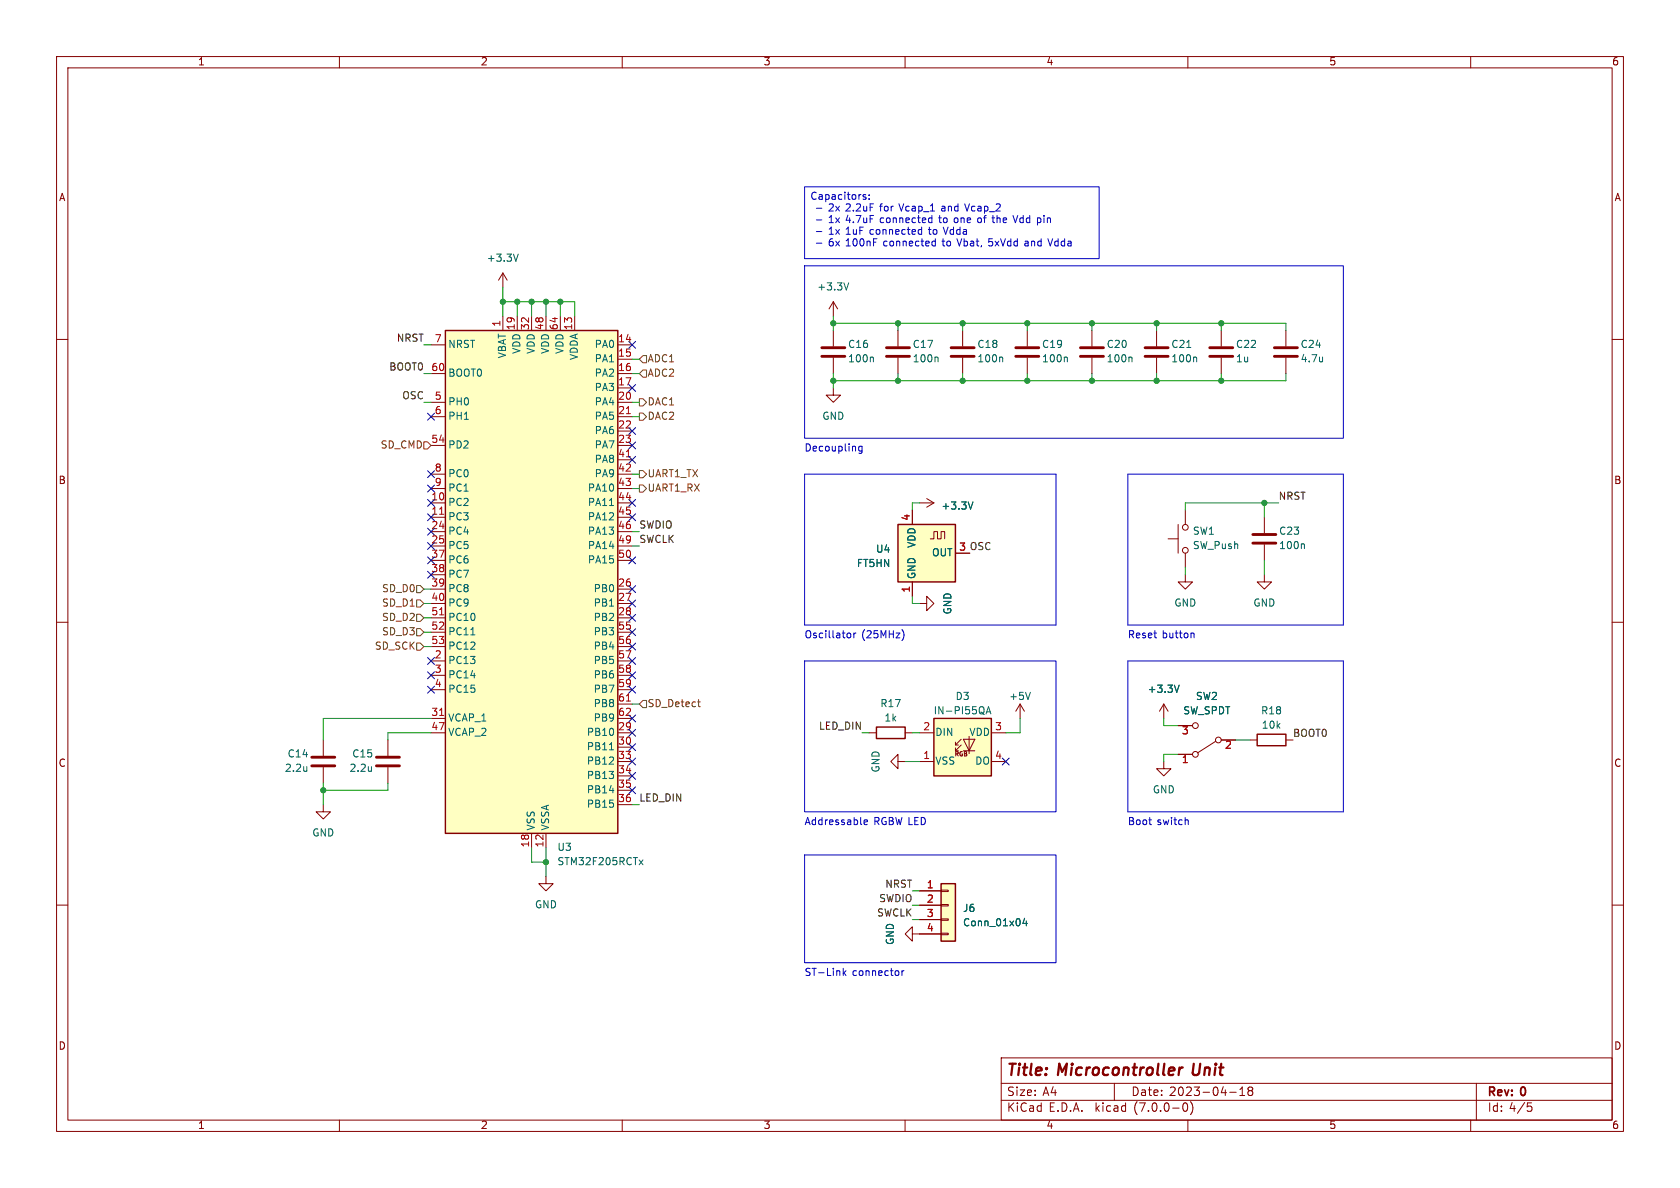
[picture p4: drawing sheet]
<svg xmlns="http://www.w3.org/2000/svg" width="297mm" height="210mm" viewBox="0 0 297 210" stroke-linecap="round" stroke-linejoin="round" font-family="sans-serif">
<g fill="none" stroke="#840000" stroke-width=".18">
<path d="M10 10h277v190h-277zM12 12h273v186h-273zM60 10v2M110 10v2M160 10v2M210 10v2M260 10v2M10 60h2M88.9 48.3v2.5M88.9 55.9v2.5M88.9 48.3l-.8 1.2M88.9 48.3l.8 1.2"/>
<path d="M91.4 55.9v2.5M94 55.9v2.5M96.5 55.9v2.5M99.1 55.9v2.5M101.6 55.9v2.5M147.3 53.3v2.6M147.3 58.4v2.8M147.3 53.3l.8 1.3M147.3 53.3l-.7 1.3M158.7 58.4v2.8M170.2 58.4v2.8M181.6 58.4v2.8"/>
<path d="M193 58.4v2.8M204.5 58.4v2.8M215.9 58.4v2.8M227.3 58.4v2.8M285 60h2M76.2 61h2.5M76.2 66h2.5M76.2 71.1h2.5M76.2 73.7h2.5M76.2 78.7h2.5M109.2 61h2.6M109.2 63.5h2.6"/>
<path d="M109.2 66h2.6M109.2 68.6h2.6M109.2 71.1h2.6M109.2 73.7h2.6M109.2 76.2h2.6M109.2 78.7h2.6M147.3 68.6v1.3h1.3l-1.3 1.2-1.3-1.2h1.3M147.3 63.2v2.8M158.7 63.2v2.8M170.2 63.2v2.8M181.6 63.2v2.8M193 63.2v2.8"/>
<path d="M204.5 63.2v2.8M215.9 63.2v2.8M227.3 63.2v2.8M76.2 88.9h2.5M76.2 91.4h2.5M76.2 94h2.5M76.2 96.5h2.5M76.2 99.1h2.5M76.2 83.8h2.5M76.2 86.4h2.5M109.2 88.9h2.6M109.2 91.4h2.6"/>
<path d="M109.2 94h2.6M109.2 96.5h2.6M109.2 99.1h2.6M109.2 81.3h2.6M109.2 83.8h2.6M109.2 86.4h2.6M161.3 90.2v2.5M162.6 88.9h2.5M163.8 88.1l1.3 .8M164.5 95.3h.6v-1.3h.6v1.3h.7v-1.3h.6v1.3M165.1 88.9l-1.3 .8M168.9 97.8h2.5"/>
<path d="M206.5 95.3h1.8M208.3 92.7v5.1M209.5 90.2v2.5M209.5 97.8v2.5M223.5 91.4v2.8M223.5 96.3v2.8M10 110h2M76.2 116.8h2.5M76.2 104.1h2.5M76.2 106.7h2.5M76.2 109.2h2.5M76.2 119.4h2.5"/>
<path d="M76.2 101.6h2.5M76.2 111.8h2.5M76.2 114.3h2.5M109.2 116.8h2.6M109.2 104.1h2.6M109.2 106.7h2.6M109.2 109.2h2.6M109.2 119.4h2.6M109.2 111.8h2.6M109.2 114.3h2.6M161.3 102.9v2.5M162.6 106.7h1.2v-1.3l1.3 1.3-1.3 1.3v-1.3"/>
<path d="M209.5 101.6v1.3h1.3l-1.3 1.2-1.2-1.2h1.2M223.5 101.6v1.3h1.3l-1.3 1.2-1.3-1.2h1.3M285 110h2M57.1 130.8v2.8M57.1 135.6v2.8M68.6 130.8v2.8M68.6 135.6v2.8M76.2 129.5h2.5M76.2 127h2.5M76.2 121.9h2.5M109.2 129.5h2.6M109.2 132.1h2.6"/>
<path d="M109.2 127h2.6M109.2 134.6h2.6M109.2 137.2h2.6M109.2 139.7h2.6M109.2 121.9h2.6M109.2 124.5h2.6M153.7 129.5h1.2M158.7 134.6v-1.2l-1.2 1.2 1.2 1.3v-1.3h1.3M160 129.5h1.3M162.6 129.5h2.5M162.6 134.6h2.5M168.9 132.7h.5"/>
<path d="M168.9 131.7h.5M169.9 131.7l-1 1v-.5M169.9 130.7l-1 1v-.5M170.3 130.7h2l-1 2zM170.3 132.7h2M171.3 130.2v3M175.3 129.5h2.5M175.3 134.6h2.5M180.3 124.5l-.7 1.2M180.3 124.5v2.5M180.3 124.5l.8 1.2M205.7 134.6v1.3h1.3l-1.3 1.3-1.2-1.3h1.2"/>
<path d="M205.7 124.5l-.7 1.2M205.7 124.5v2.5M205.7 124.5l.8 1.2M208.3 133.4h2.5M208.3 128.3h2.5M214.9 131.1l-3.2 2M215.9 130.8h2.5M221 130.8h1.2M227.3 130.8h1.3M10 160h2M57.1 142.2v1.3h1.3l-1.3 1.3-1.2-1.3h1.2M94 147.3v2.6"/>
<path d="M96.5 154.9v1.3h1.3l-1.3 1.3-1.3-1.3h1.3M96.5 147.3v2.6M109.2 142.2h2.6M162.6 157.5h3.8M166.4 159.9h1.2v.2h-1.2zM166.4 157.4h1.2v.2h-1.2zM285 160h2M161.3 165.1v-1.3l-1.3 1.3 1.3 1.3v-1.3h5.1M162.6 160h3.8M162.6 162.6h3.8M166.4 165h1.2v.2h-1.2zM166.4 162.4h1.2v.3h-1.2z"/>
<path d="M60 198v2M110 198v2M160 198v2M177 187h108v11h-108zM177 194.5h108M177 191.5h108M197 191.5v3M209.3 195h.2a.81 .81 0 0 1 .5 .6 .81 .81 0 0 1-.3 .8l-.1 .1a.81 .81 0 0 1-.6-.7 .81 .81 0 0 1 .3-.8zM210 198v2M210.5 194.8a1.74 1.74 0 0 1 0 2.2M217.4 193.1h1.1M219.2 193.7h.8"/>
<path d="M219.2 192.6l.4-.4v1.5M220.9 192.8l-.3 .3 .1 .4 .2 .2h.3l.3-.3-.1-.5-.2-.1M220.9 192.8l-.3-.3 .3-.3h.3l.3 .2-.3 .4M220.9 192.8h.3M260 198v2M261 191.5v6.5M270.2 195.5h.3l.3 .3-.1 .6-.5 .1"/>
<circle cx="209.6" cy="93.2" r=".51"/>
<circle cx="209.6" cy="97.3" r=".51"/>
<circle cx="211.3" cy="133.4" r=".51"/>
<circle cx="211.3" cy="128.3" r=".51"/>
<circle cx="215.4" cy="130.8" r=".51"/>
</g>
<path d="M209.1 188.7l-.5 .2M211 188l-.1 1.9" fill="none" stroke="#840000" stroke-width=".4"/>
<g fill="#ffffc2" stroke="#ffffc2" stroke-width=".18">
<path d="M158.7 92.7h10.2v10.2h-10.2z"/>
<path d="M78.7 58.4h30.5v88.9h-30.5z"/>
<path d="M165.1 127h10.2v10.2h-10.2z"/>
<path d="M166.4 156.2h2.5v10.2h-2.5z"/>
</g>
<path d="M78.7 58.4h30.5v88.9h-30.5zM158.7 92.7h10.2v10.2h-10.2zM154.9 128.5h5.1v2.1h-5.1zM165.1 127h10.2v10.2h-10.2zM222.2 129.8h5.1v2h-5.1zM166.4 156.2h2.5v10.2h-2.5z" fill="none" stroke="#840000" stroke-width=".25"/>
<path d="M110.7 73.1h.8M77.7 90.9h.7M110.7 80.7h.8M77.7 108.7h.7M77.7 126.5h.7M110.7 123.9h.8" fill="none" stroke="#a90000" stroke-width=".18"/>
<g fill="none" stroke="#006464" stroke-width=".18">
<path d="M91.6 44.9l-.4 1.3M150 50l-.4 1.3M154.2 63.1l.2 .2v.7M165.7 63.1l.1 .2v.7M177.1 63.1l.2 .2v.7M188.5 63.1l.2 .2v.7M199.9 63.1l.2 .2v.7M211.4 63.1l.2 .2v.7M107.7 89.4h.8M172 88.7l-.4 1.3M230.4 96.1l.2 .2v.7M83.2 112.2h.8"/>
<path d="M107.7 107.1h.8M107.7 132.5h.8M107.7 139.7h.8M174.3 126.2l.4-1.3 .5 1.3M174.4 125.8h.6M182.2 122.4l-.5 1.3M208.5 121.1l-.5 1.3M113 152l.7 .9M113.7 152l-.7 .9M181.1 162.3l-.3 .9h.8M181.4 162.8v.9"/>
</g>
<g fill="none" stroke="#840000" stroke-width=".51">
<path d="M145.3 63h4.1M145.3 61.5h4.1M156.7 63h4.1M156.7 61.5h4.1M168.1 63h4.1M168.1 61.5h4.1M179.6 63h4M179.6 61.5h4M191 63h4.1M191 61.5h4.1M202.4 63h4.1M202.4 61.5h4.1"/>
<path d="M213.9 63h4M213.9 61.5h4M225.3 63h4.1M225.3 61.5h4.1M221.5 96h4.1M221.5 94.5h4.1M55.1 135.4h4.1M55.1 133.9h4.1M66.5 135.4h4.1M66.5 133.9h4.1"/>
</g>
<g fill="none" stroke="#725600" stroke-width=".18">
<path d="M74.9 78.1h.7l.6 .6-.6 .7h-.7zM113 73h.7l.6 .7-.6 .6h-.7zM113 70.5h.7l.6 .6-.6 .7h-.7zM113.7 62.9h.6v1.2h-.6l-.7-.6zM113.7 65.4h.6v1.3h-.6l-.7-.7zM113 85.7h.7l.6 .7-.6 .6h-.7zM113 83.2h.7l.6 .6-.6 .7h-.7zM73.7 103.5h.6l.6 .6-.6 .7h-.6zM73.7 108.6h.6l.6 .6-.6 .7h-.6zM73.7 113.7h.6l.6 .6-.6 .6h-.6zM73.7 111.1h.6l.6 .7-.6 .6h-.6zM73.7 106h.6l.6 .7-.6 .6h-.6z"/>
<path d="M113.7 123.8h.6v1.3h-.6l-.7-.6zM123.3 124.1h.5M123.6 124.9h.2"/>
</g>
<g fill="none" stroke="#0000c2" stroke-width=".18">
<path d="M142.2 33h52.1v12.7h-52.1zM144.3 36.8h1M144.3 38.9h1M152.6 34.8l.5 .1v.2l-.2 .1h-.3M152.6 34.5h.5M153.7 35.1v.1M153.7 34.5v.1M164.7 38.1v1.3M164.7 39.3l-.3 .1M170.5 36l.5 1.3M172.9 38.6l-.1 .5 .2 .2M175.5 39.2l.2 .2"/>
<path d="M179.1 38.1l.4 1.3 .4-1.3M142.2 47h95.3v30.5h-95.3zM144.3 40.9h1M144.3 43h1M162.6 40.6h.3M162.9 40.1v1.3M162.9 41.4h-.3M165 42.6l.4 .1M165.4 42.2v1.3M165.4 43.4l-.4 .1M166.8 40.1l.4 1.3M169.2 42.2l.4 1.3"/>
<path d="M174.8 43.4l.2 .1M175.4 42.2h-.6v.6l.2-.1M181.6 42.6l-.4 .1M181.6 43h-.3l-.1 .2v.2l.4 .1M185.3 42.2l.4 1.3 .4-1.3M152.4 78.9v1l-.2 .3-.3-.1M152.4 78.9h-.4l-.2 .2 .1 .6h.5M142.2 83.8h44.5v26.7h-44.5zM199.4 83.8h38.1v26.7h-38.1zM142.2 116.8h44.5v26.7h-44.5zM150.2 111.9l.2 .2v.4l-.2 .3M150.9 111.9v.9"/>
<path d="M151.3 111.9l-.4 .2M159.5 111.4a1.49 1.49 0 0 1 0 1.8M199.4 116.8h38.1v26.7h-38.1zM210.7 111.9l.4 .2v.7M142.2 151.1h44.5v19.1h-44.5zM152.8 145.4l.6-.2-.1-.2-.4-.1-.1 .2v.6h.5M209.9 144.9l.2 .2v.7M149.1 171.2v1.2M149.2 172l.4 .4M149.6 171.6l-.5 .5M159.5 171.6v.8M159.8 171.6l-.3 .2"/>
</g>
<g fill="none" stroke="#009600" stroke-width=".18">
<path d="M88.9 53.3h12.7v2.6M88.9 50.8v5.1M91.4 53.3v2.6M94 53.3v2.6M96.5 53.3v2.6M99.1 53.3v2.6M147.3 55.9v2.5M147.3 57.2h80v1.2M158.7 57.2v1.2M170.2 57.2v1.2M181.6 57.2v1.2M193 57.2v1.2"/>
<path d="M204.5 57.2v1.2M215.9 57.2v1.2M74.9 71.1h1.3M74.9 66h1.3M74.9 61h1.3M111.8 71.1h1.2M111.8 66h1.2M111.8 63.5h1.2M111.8 73.7h1.2M147.3 66v2.6M158.7 66v1.3M170.2 66v1.3"/>
<path d="M181.6 66v1.3M193 66v1.3M204.5 66v1.3M215.9 66v1.3M227.3 66v1.3h-80M111.8 96.5h1.2M111.8 83.8h1.2M111.8 86.4h1.2M111.8 94h1.2M162.6 88.9h-1.3v1.3M223.5 88.9v2.5M223.5 99.1v2.5"/>
<path d="M226.1 88.9h-16.6v1.3M74.9 106.7h1.3M74.9 111.8h1.3M74.9 109.2h1.3M74.9 104.1h1.3M74.9 114.3h1.3M161.3 105.4v1.3h1.3M209.5 100.3v1.3M57.1 138.4v3.8M68.6 138.4v1.3h-11.5M76.2 129.5h-7.6v1.3M76.2 127h-19.1v3.8"/>
<path d="M111.8 124.5h1.2M152.4 129.5h1.3M160 134.6h2.6M161.3 129.5h1.3M180.3 127v2.5h-2.5M205.7 127v1.3h2.6M208.3 133.4h-2.6v1.2M218.4 130.8h2.6M94 149.9v2.5h2.5M96.5 149.9v5M111.8 142.2h1.2M161.3 157.5h1.3"/>
<path d="M161.3 162.6h1.3M161.3 160h1.3"/>
</g>
<g fill="none" stroke="#000084" stroke-width=".18">
<path d="M75.6 73.1l1.2 1.2M76.8 73.1l-1.2 1.2M111.2 75.6l1.2 1.2M111.2 68l1.2 1.2M111.2 78.1l1.2 1.2M111.2 60.4l1.2 1.2M112.4 75.6l-1.2 1.2M112.4 68l-1.2 1.2M112.4 78.1l-1.2 1.2M112.4 60.4l-1.2 1.2M75.6 83.2l1.2 1.2M75.6 85.8l1.2 1.2"/>
<path d="M75.6 88.3l1.2 1.2M75.6 98.5l1.2 1.2M75.6 90.8l1.2 1.2M75.6 95.9l1.2 1.2M75.6 93.4l1.2 1.2M76.8 83.2l-1.2 1.2M76.8 85.8l-1.2 1.2M76.8 88.3l-1.2 1.2M76.8 98.5l-1.2 1.2M76.8 90.8l-1.2 1.2M76.8 95.9l-1.2 1.2M76.8 93.4l-1.2 1.2"/>
<path d="M111.2 80.7l1.2 1.2M111.2 88.3l1.2 1.2M111.2 90.8l1.2 1.2M111.2 98.5l1.2 1.2M112.4 80.7l-1.2 1.2M112.4 88.3l-1.2 1.2M112.4 90.8l-1.2 1.2M112.4 98.5l-1.2 1.2M75.6 118.8l1.2 1.2M75.6 116.2l1.2 1.2M75.6 101l1.2 1.2M76.8 118.8l-1.2 1.2"/>
<path d="M76.8 116.2l-1.2 1.2M76.8 101l-1.2 1.2M111.2 116.2l1.2 1.2M111.2 111.2l1.2 1.2M111.2 118.8l1.2 1.2M111.2 113.7l1.2 1.2M111.2 103.5l1.2 1.2M111.2 106.1l1.2 1.2M111.2 108.6l1.2 1.2M112.4 116.2l-1.2 1.2M112.4 111.2l-1.2 1.2M112.4 118.8l-1.2 1.2"/>
<path d="M112.4 113.7l-1.2 1.2M112.4 103.5l-1.2 1.2M112.4 106.1l-1.2 1.2M112.4 108.6l-1.2 1.2M75.6 121.3l1.2 1.2M76.8 121.3l-1.2 1.2M111.2 121.3l1.2 1.2M111.2 126.4l1.2 1.2M111.2 128.9l1.2 1.2M111.2 131.5l1.2 1.2M111.2 134l1.2 1.2M111.2 139.1l1.2 1.2"/>
<path d="M111.2 136.6l1.2 1.2M112.4 121.3l-1.2 1.2M112.4 126.4l-1.2 1.2M112.4 128.9l-1.2 1.2M112.4 131.5l-1.2 1.2M112.4 134l-1.2 1.2M112.4 139.1l-1.2 1.2M112.4 136.6l-1.2 1.2M177.2 134l1.2 1.2M178.4 134l-1.2 1.2"/>
</g>
<g fill="#009600" stroke="#009600" stroke-width=".18">
<circle cx="147.3" cy="67.3" r=".46"/>
<circle cx="158.7" cy="67.3" r=".46"/>
<circle cx="57.1" cy="139.7" r=".46"/>
<circle cx="96.5" cy="152.4" r=".46"/>
<circle cx="193" cy="57.2" r=".46"/>
<circle cx="181.6" cy="57.2" r=".46"/>
<circle cx="215.9" cy="67.3" r=".46"/>
<circle cx="204.5" cy="67.3" r=".46"/>
<circle cx="215.9" cy="57.2" r=".46"/>
<circle cx="204.5" cy="57.2" r=".46"/>
<circle cx="88.9" cy="53.3" r=".46"/>
<circle cx="91.4" cy="53.3" r=".46"/>
<circle cx="99.1" cy="53.3" r=".46"/>
<circle cx="96.5" cy="53.3" r=".46"/>
<circle cx="94" cy="53.3" r=".46"/>
<circle cx="158.7" cy="57.2" r=".46"/>
<circle cx="147.3" cy="57.2" r=".46"/>
<circle cx="170.2" cy="67.3" r=".46"/>
<circle cx="170.2" cy="57.2" r=".46"/>
<circle cx="193" cy="67.3" r=".46"/>
<circle cx="181.6" cy="67.3" r=".46"/>
<circle cx="223.5" cy="88.9" r=".46"/>
</g>
<g font-size="2.8" fill="#840000">
<text x="178" y="190.8">Title:</text>
<text x="187.1" y="190.8">Microcontroller</text>
<text x="211.5" y="190.8">Unit</text>
</g>
<g font-size="2.1" fill="#840000">
<text x="178" y="196.8">KiCad</text>
<text x="178" y="194">Size:</text>
<text x="184.3" y="194">A4</text>
<text x="185.4" y="196.8">E.D.A.</text>
<text x="193.7" y="196.8">kicad</text>
<text x="200" y="194">Date:</text>
<text x="200.6" y="196.8">(7.0.0-0)</text>
<text x="206.7" y="194">2023-04-18</text>
<text x="263" y="194.2">Rev:</text>
<text x="263" y="196.8">Id: 4/5</text>
<text x="269" y="194.2">0</text>
</g>
<g font-size="1.8" fill="#840000">
<text x="35" y="11.8">1</text>
<text x="85" y="11.8">2</text>
<text x="135" y="11.8">3</text>
<text x="185" y="11.8">4</text>
<text x="235" y="11.8">5</text>
<text x="285" y="11.8">6</text>
<text x="10.4" y="35.8">A</text>
<text x="285.4" y="35.8">A</text>
<text x="10.3" y="85.8">B</text>
<text x="285.3" y="85.8">B</text>
<text x="10.3" y="135.8">C</text>
<text x="285.3" y="135.8">C</text>
<text x="10.3" y="185.8">D</text>
<text x="285.3" y="185.8">D</text>
<text x="35" y="199.8">1</text>
<text x="85" y="199.8">2</text>
<text x="135" y="199.8">3</text>
<text x="185" y="199.8">4</text>
<text x="235" y="199.8">5</text>
<text x="285" y="199.8">6</text>
</g>
<g font-size="1.8" fill="#0000c2">
<text x="143.3" y="35.7">Capacitors:</text>
<text x="146.6" y="37.7">2x</text>
<text x="146.6" y="39.8">1x</text>
<text x="146.6" y="41.9">1x</text>
<text x="149.7" y="37.7">2.2uF</text>
<text x="149.7" y="39.8">4.7uF</text>
<text x="149.7" y="41.9">1uF</text>
<text x="154.1" y="41.9">connected</text>
<text x="155.9" y="37.7">for</text>
<text x="155.9" y="39.8">connected</text>
<text x="159.4" y="37.7">Vcap_1</text>
<text x="164.6" y="41.9">to</text>
<text x="166.4" y="39.8">to</text>
<text x="167" y="37.7">and</text>
<text x="167.4" y="41.9">Vdda</text>
<text x="169.2" y="39.8">one</text>
<text x="171.3" y="37.7">Vcap_2</text>
<text x="173.5" y="39.8">of</text>
<text x="176.3" y="39.8">the</text>
<text x="180.1" y="39.8">Vdd pin</text>
<text x="146.6" y="43.9">6x</text>
<text x="149.7" y="43.9">100nF</text>
<text x="156.5" y="43.9">connected</text>
<text x="167.1" y="43.9">to</text>
<text x="169.8" y="43.9">Vbat,</text>
<text x="175.4" y="43.9">5xVdd</text>
<text x="181.9" y="43.9">and</text>
<text x="186.3" y="43.9">Vdda</text>
<text x="142.2" y="80">Decoupling</text>
<text x="142.2" y="113">Oscillator</text>
<text x="152.3" y="113">(25MHz)</text>
<text x="199.4" y="113">Reset</text>
<text x="205.5" y="113">button</text>
<text x="142.2" y="146.1">Addressable</text>
<text x="154.5" y="146.1">RGBW LED</text>
<text x="199.4" y="146.1">Boot</text>
<text x="204.6" y="146.1">switch</text>
<text x="142.2" y="172.7">ST-Link</text>
<text x="150.7" y="172.7">connector</text>
</g>
<g font-size="1.8" fill="#006464">
<text x="86" y="46.5">+3.3V</text>
<text x="144.4" y="51.6">+3.3V</text>
<text x="79.2" y="61.8">NRST</text>
<text x="89.7" y="63.5" transform="rotate(-90 89.7 63.5)">VBAT</text>
<text x="92.3" y="62.7" transform="rotate(-90 92.3 62.7)">VDD</text>
<text x="94.8" y="62.7" transform="rotate(-90 94.8 62.7)">VDD</text>
<text x="97.3" y="62.7" transform="rotate(-90 97.3 62.7)">VDD</text>
<text x="99.9" y="62.7" transform="rotate(-90 99.9 62.7)">VDD</text>
<text x="102.4" y="63.8" transform="rotate(-90 102.4 63.8)">VDDA</text>
<text x="105" y="61.8">PA0</text>
<text x="105" y="64.3">PA1</text>
<text x="149.9" y="61.8">C16</text>
<text x="149.9" y="64.3">100n</text>
<text x="161.3" y="61.8">C17</text>
<text x="161.3" y="64.3">100n</text>
<text x="172.7" y="61.8">C18</text>
<text x="172.7" y="64.3">100n</text>
<text x="184.2" y="61.8">C19</text>
<text x="184.2" y="64.3">100n</text>
<text x="195.6" y="61.8">C20</text>
<text x="195.6" y="64.3">100n</text>
<text x="207" y="61.8">C21</text>
<text x="207" y="64.3">100n</text>
<text x="218.4" y="61.8">C22</text>
<text x="218.4" y="64.3">1u</text>
<text x="229.9" y="61.8">C24</text>
<text x="229.9" y="64.3">4.7u</text>
<text x="79.2" y="71.9">PH0</text>
<text x="79.2" y="66.9">BOOT0</text>
<text x="105" y="66.9">PA2</text>
<text x="105" y="69.4">PA3</text>
<text x="105" y="71.9">PA4</text>
<text x="79.2" y="74.5">PH1</text>
<text x="105" y="74.5">PA5</text>
<text x="105" y="77">PA6</text>
<text x="145.3" y="74.5">GND</text>
<text x="79.2" y="79.6">PD2</text>
<text x="105" y="79.6">PA7</text>
<text x="105" y="82.1">PA8</text>
<text x="79.2" y="89.7">PC2</text>
<text x="79.2" y="84.6">PC0</text>
<text x="79.2" y="87.2">PC1</text>
<text x="103.8" y="87.2">PA10</text>
<text x="103.8" y="89.7">PA11</text>
<text x="105" y="84.6">PA9</text>
<text x="79.2" y="92.3">PC3</text>
<text x="79.2" y="94.8">PC4</text>
<text x="103.8" y="92.3">PA12</text>
<text x="103.8" y="94.8">PA13</text>
<text x="166.4" y="90.4">+3.3V</text>
<text x="210.8" y="94.8">SW1</text>
<text x="226.1" y="94.8">C23</text>
<text x="79.2" y="97.3">PC5</text>
<text x="79.2" y="99.9">PC6</text>
<text x="103.8" y="97.3">PA14</text>
<text x="103.8" y="99.9">PA15</text>
<text x="151.4" y="100.5">FT5HN</text>
<text x="154.8" y="98">U4</text>
<text x="162.1" y="97" transform="rotate(-90 162.1 97)">VDD</text>
<text x="164.6" y="98.6">OUT</text>
<text x="210.8" y="97.3">SW_Push</text>
<text x="226.1" y="97.3">100n</text>
<text x="79.2" y="102.4">PC7</text>
<text x="79.2" y="105">PC8</text>
<text x="79.2" y="107.5">PC9</text>
<text x="104.8" y="105">PB0</text>
<text x="104.8" y="107.5">PB1</text>
<text x="162.1" y="102.4" transform="rotate(-90 162.1 102.4)">GND</text>
<text x="207.6" y="107.5">GND</text>
<text x="221.5" y="107.5">GND</text>
<text x="79.2" y="110">PC10</text>
<text x="79.2" y="112.6">PC11</text>
<text x="104.8" y="110">PB2</text>
<text x="104.8" y="112.6">PB3</text>
<text x="168.5" y="108.7" transform="rotate(-90 168.5 108.7)">GND</text>
<text x="79.2" y="117.7">PC13</text>
<text x="79.2" y="115.1">PC12</text>
<text x="104.8" y="115.1">PB4</text>
<text x="104.8" y="117.7">PB5</text>
<text x="79.2" y="120.2">PC14</text>
<text x="79.2" y="122.7">PC15</text>
<text x="104.8" y="120.2">PB6</text>
<text x="104.8" y="122.7">PB7</text>
<text x="104.8" y="125.3">PB8</text>
<text x="155.6" y="125.3">R17</text>
<text x="168.9" y="124">D3</text>
<text x="178.3" y="124">+5V</text>
<text x="202.8" y="122.7">+3.3V</text>
<text x="211.4" y="124">SW2</text>
<text x="79.2" y="127.8">VCAP_1</text>
<text x="79.2" y="130.4">VCAP_2</text>
<text x="103.6" y="130.4">PB10</text>
<text x="104.8" y="127.8">PB9</text>
<text x="156.3" y="127.8">1k</text>
<text x="165" y="126.6">IN-PI55QA</text>
<text x="165.4" y="130.4">DIN</text>
<text x="171.3" y="130.4">VDD</text>
<text x="209.1" y="126.6">SW_SPDT</text>
<text x="222.9" y="126.6">R18</text>
<text x="223" y="129.1">10k</text>
<text x="50.3" y="136.7">2.2u</text>
<text x="50.8" y="134.2">C14</text>
<text x="61.7" y="136.7">2.2u</text>
<text x="62.2" y="134.2">C15</text>
<text x="103.6" y="132.9">PB11</text>
<text x="103.6" y="135.4">PB12</text>
<text x="103.6" y="138">PB13</text>
<text x="155.8" y="136.6" transform="rotate(-90 155.8 136.6)">GND</text>
<text x="165.4" y="135.4">VSS</text>
<text x="172.3" y="135.4">DO</text>
<text x="103.6" y="140.5">PB14</text>
<text x="103.6" y="143.1">PB15</text>
<text x="203.7" y="140.5">GND</text>
<text x="55.2" y="148.1">GND</text>
<text x="94.8" y="146.8" transform="rotate(-90 94.8 146.8)">VSS</text>
<text x="97.3" y="146.8" transform="rotate(-90 97.3 146.8)">VSSA</text>
<text x="98.5" y="153.2">STM32F205RCTx</text>
<text x="98.5" y="150.7">U3</text>
<text x="94.5" y="160.8">GND</text>
<text x="170.2" y="161.5">J6</text>
<text x="158.3" y="167.1" transform="rotate(-90 158.3 167.1)">GND</text>
<text x="170.2" y="164">Conn_01x04</text>
</g>
<g font-size="1.8" fill="#a90000">
<text x="88.6" y="57.8" transform="rotate(-90 88.6 57.8)">1</text>
<text x="91.2" y="58.4" transform="rotate(-90 91.2 58.4)">19</text>
<text x="93.7" y="58.4" transform="rotate(-90 93.7 58.4)">32</text>
<text x="96.3" y="58.4" transform="rotate(-90 96.3 58.4)">48</text>
<text x="98.8" y="58.4" transform="rotate(-90 98.8 58.4)">64</text>
<text x="101.3" y="58.4" transform="rotate(-90 101.3 58.4)">13</text>
<text x="76.2" y="65.8">60</text>
<text x="76.8" y="60.7">7</text>
<text x="109.2" y="60.7">14</text>
<text x="109.2" y="63.2">15</text>
<text x="109.2" y="65.8">16</text>
<text x="76.8" y="70.9">5</text>
<text x="109.2" y="68.3">17</text>
<text x="109.2" y="70.9">20</text>
<text x="76.8" y="73.4">6</text>
<text x="109.2" y="73.4">21</text>
<text x="109.2" y="75.9">22</text>
<text x="76.2" y="78.5">54</text>
<text x="76.8" y="83.6">8</text>
<text x="109.2" y="78.5">23</text>
<text x="109.2" y="81">41</text>
<text x="109.2" y="83.6">42</text>
<text x="76.2" y="88.6">10</text>
<text x="76.8" y="86.1">9</text>
<text x="109.2" y="86.1">43</text>
<text x="109.2" y="88.6">44</text>
<text x="76.2" y="91.2">11</text>
<text x="76.2" y="93.7">24</text>
<text x="109.2" y="91.2">45</text>
<text x="109.2" y="93.7">46</text>
<text x="161" y="92.1" transform="rotate(-90 161 92.1)">4</text>
<text x="76.2" y="96.3">25</text>
<text x="76.2" y="98.8">37</text>
<text x="76.2" y="101.3">38</text>
<text x="109.2" y="96.3">49</text>
<text x="109.2" y="98.8">50</text>
<text x="169.5" y="97.5">3</text>
<text x="76.2" y="103.9">39</text>
<text x="76.2" y="106.4">40</text>
<text x="109.2" y="103.9">26</text>
<text x="109.2" y="106.4">27</text>
<text x="161" y="104.8" transform="rotate(-90 161 104.8)">1</text>
<text x="76.2" y="109">51</text>
<text x="76.2" y="111.5">52</text>
<text x="109.2" y="109">28</text>
<text x="109.2" y="111.5">55</text>
<text x="76.2" y="114">53</text>
<text x="76.8" y="116.6">2</text>
<text x="76.8" y="119.1">3</text>
<text x="109.2" y="114">56</text>
<text x="109.2" y="116.6">57</text>
<text x="109.2" y="119.1">58</text>
<text x="76.8" y="121.7">4</text>
<text x="109.2" y="121.7">59</text>
<text x="109.2" y="124.2">61</text>
<text x="76.2" y="126.7">31</text>
<text x="76.2" y="129.3">47</text>
<text x="109.2" y="129.3">29</text>
<text x="109.2" y="131.8">30</text>
<text x="109.2" y="126.7">62</text>
<text x="163.2" y="129.3">2</text>
<text x="175.9" y="129.3">3</text>
<text x="208.9" y="130.2">3</text>
<text x="109.2" y="134.4">33</text>
<text x="109.2" y="136.9">34</text>
<text x="163.2" y="134.4">1</text>
<text x="175.9" y="134.4">4</text>
<text x="208.9" y="135.3">1</text>
<text x="216.5" y="132.7">2</text>
<text x="109.2" y="139.4">35</text>
<text x="109.2" y="142">36</text>
<text x="93.7" y="149.9" transform="rotate(-90 93.7 149.9)">18</text>
<text x="96.3" y="149.9" transform="rotate(-90 96.3 149.9)">12</text>
<text x="163.8" y="157.2">1</text>
<text x="163.8" y="159.8">2</text>
<text x="163.8" y="162.3">3</text>
<text x="163.8" y="164.8">4</text>
</g>
<g font-size="1.8" fill="#0f0f0f">
<text x="68.7" y="65.7">BOOT0</text>
<text x="70" y="60.6">NRST</text>
<text x="71" y="70.8">OSC</text>
<text x="226.1" y="88.6">NRST</text>
<text x="113" y="93.6">SWDIO</text>
<text x="113" y="96.2">SWCLK</text>
<text x="169.5" y="97.5">3 OSC</text>
<text x="144.7" y="129.2">LED_DIN</text>
<text x="228.6" y="130.5">BOOT0</text>
<text x="113" y="141.9">LED_DIN</text>
<text x="155.3" y="159.7">SWDIO</text>
<text x="156.4" y="157.1">NRST</text>
<text x="154.9" y="162.2">SWCLK</text>
</g>
<g font-size="1.8" fill="#725600">
<text x="114.5" y="64.3">ADC1</text>
<text x="114.5" y="71.9">DAC1</text>
<text x="114.5" y="66.9">ADC2</text>
<text x="114.5" y="74.5">DAC2</text>
<text x="67.2" y="79.6">SD_CMD</text>
<text x="114.5" y="87.2">UART1_RX</text>
<text x="114.5" y="84.6">UART1_TX</text>
<text x="67.4" y="105">SD_D0</text>
<text x="67.4" y="107.5">SD_D1</text>
<text x="67.4" y="110">SD_D2</text>
<text x="67.4" y="112.6">SD_D3</text>
<text x="66.1" y="115.1">SD_SCK</text>
<text x="114.5" y="125.3">SD_Detect</text>
</g>
<text font-size="1.1" fill="#006464" x="168.7" y="133.9">RGB</text>
</svg>
